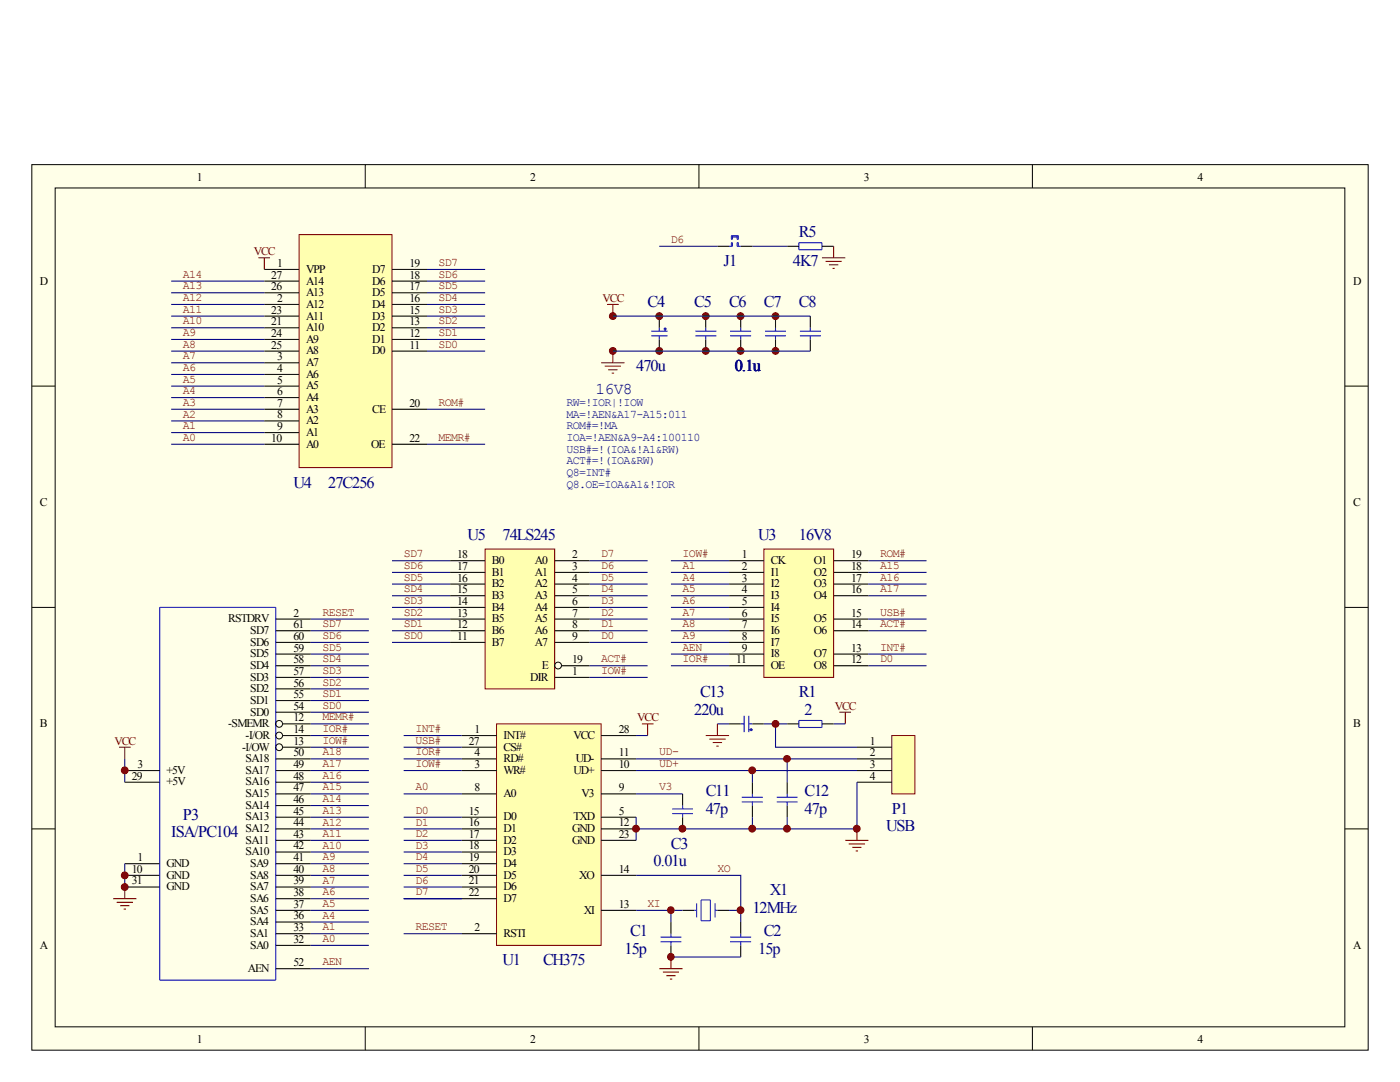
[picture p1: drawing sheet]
<svg xmlns="http://www.w3.org/2000/svg" width="279mm" height="216mm" viewBox="0 0 279 216" stroke-linecap="round" stroke-linejoin="round" font-family="sans-serif">
<path d="M6.3 32.9h266.7v176.6h-266.7z" fill="#ffffe8"/>
<g fill="none" stroke="#000" stroke-width=".2">
<path d="M6.3 32.9h266.7v176.6h-266.7zM11 37.5h257.4v167.4h-257.4zM72.9 32.9v4.6M139.5 32.9v4.6M206 32.9v4.6M6.3 77h4.7M268.4 77h4.6M6.3 121.2h4.7M268.4 121.2h4.6M6.3 165.4h4.7M268.4 165.4h4.6M72.9 204.9v4.6"/>
<path d="M139.5 204.9v4.6M206 204.9v4.6"/>
</g>
<path d="M51.6 51.4h2.3M52.7 51.4v2.4M140.8 146.8h4.7M141.6 147.5h3.2M142.2 148.2h1.9M143 148.9h.4M143.2 144.4v2.4M167.5 142.1h2.3M168.7 142.1v2.3" fill="none" stroke="#800000" stroke-width=".21"/>
<path d="M147.8 144.4h.7M148.5 142.8v3.3M149.4 145.6h.8M149.4 144.4h.8M149.4 142.8v3.3M149.9 145.4l-.2 .2 .2 .2M149.9 145.4l.3 .2M149.9 145.4v.4M150.2 145.6l-.3 .2M159.4 143.8h4.6v1.4h-4.6z" fill="none" stroke="#00f" stroke-width=".21"/>
<path d="M145.5 144.4h2.3M150.2 144.4h2.2M157.1 144.4h2.3M164 144.4h2.4" fill="none" stroke="#000" stroke-width=".21"/>
<path d="M96.8 109.6h13.9v27.9h-13.9z" fill="#ffffb0" stroke="#800000" stroke-width=".2"/>
<g fill="none" stroke="#000" stroke-width=".21">
<path d="M131.6 63.1v2.3M131.6 67.7v2.4M140.8 63.1v2.3M140.8 67.7v2.4M147.8 63.1v2.3M147.8 67.7v2.4M154.8 63.1v2.3M154.8 67.7v2.4M161.7 63.1v2.3M161.7 67.7v2.4M89.8 111.9h7M89.8 114.2h7"/>
<path d="M89.8 116.5h7M89.8 118.9h7M110.7 111.9h7M110.7 114.2h7M110.7 116.5h7M110.7 118.9h7M55 123.5h7M55 125.9h7M55 128.2h7M55 132.8h7M55 135.2h7M55 139.8h7"/>
<path d="M55 137.5h7M55 130.5h7M89.8 121.2h7M89.8 123.5h7M89.8 125.9h7M89.8 128.2h7M110.7 121.2h7M110.7 123.5h7M110.7 125.9h7M110.7 128.2h7M110.7 135.2h7M112.1 132.8h5.6"/>
<path d="M24.9 153.8h7M24.9 156.1h7M55 153.8h7M55 156.1h7M55 158.4h7M55 151.4h7M55 142.1h7M56.4 144.4h5.6M56.4 149.1h5.6M56.4 146.8h5.6M24.9 172.3h7M24.9 174.7h7"/>
<path d="M24.9 177h7M55 172.3h7M55 174.7h7M55 177h7M55 179.3h7M55 170h7M55 167.7h7M55 165.4h7M55 163.1h7M55 160.7h7M55 188.6h7M55 186.3h7"/>
<path d="M55 184h7M55 181.7h7M55 193.3h7"/>
</g>
<g fill="none" stroke="#000" stroke-width=".2">
<circle cx="111.4" cy="132.8" r=".68"/>
<circle cx="55.7" cy="146.8" r=".68"/>
<circle cx="55.7" cy="144.4" r=".68"/>
<circle cx="55.7" cy="149.1" r=".68"/>
</g>
<g fill="none" stroke="#00f" stroke-width=".21">
<path d="M130 67h3.2M130 66.1h3.2M131.6 65.4v.7M131.6 67v.7M132.5 65.6l.3 .3 .2-.3M132.5 65.6h.5M132.8 65.4l-.3 .2M132.8 65.4l.2 .2M132.8 65.4v.7M138.8 67h4.2M138.8 66.1h4.2M140.8 65.4v.7"/>
<path d="M140.8 67v.7M145.7 67h4.2M145.7 66.1h4.2M147.8 65.4v.7M147.8 67v.7M152.7 67h4.1M152.7 66.1h4.1M154.8 65.4v.7M154.8 67v.7M159.6 67h4.2M159.6 66.1h4.2M161.7 65.4v.7"/>
<path d="M161.7 67v.7M31.9 121.2h23.1v74.4h-23.1z"/>
</g>
<path d="M164 51.4h4.7M164.8 52.2h3.2M165.4 52.8h1.9M166.2 53.6h.4M166.4 49.1v2.3M120 72.4h4.6M120.7 73.1h3.2M121.2 60.7h2.3M121.4 73.8h1.8M122.1 74.5h.5M122.3 60.7v2.4M122.3 70.1v2.3" fill="none" stroke="#800000" stroke-width=".21"/>
<path d="M152.4 109.6h14v25.6h-14z" fill="#ffffb0" stroke="#800000" stroke-width=".2"/>
<g fill="none" stroke="#000" stroke-width=".21">
<path d="M145.5 111.9h6.9M145.5 114.2h6.9M145.5 116.5h6.9M145.5 118.9h6.9M166.4 111.9h6.9M166.4 114.2h6.9M166.4 116.5h6.9M166.4 118.9h6.9M145.5 121.2h6.9M145.5 123.5h6.9M145.5 125.9h6.9M145.5 128.2h6.9"/>
<path d="M145.5 130.5h6.9M145.5 132.8h6.9M166.4 123.5h6.9M166.4 125.9h6.9M166.4 130.5h6.9M166.4 132.8h6.9"/>
</g>
<path d="M99.1 144.4h20.9v44.2h-20.9z" fill="#ffffb0" stroke="#800000" stroke-width=".2"/>
<g fill="none" stroke="#000" stroke-width=".21">
<path d="M92.2 146.8h6.9M92.2 153.8h6.9M92.2 151.4h6.9M92.2 158.4h6.9M92.2 149.1h6.9M120 146.8h7M120 153.8h7M120 151.4h7M120 158.4h7M136.2 158.4v2.3M92.2 165.4h6.9M92.2 167.7h6.9"/>
<path d="M92.2 177h6.9M92.2 174.7h6.9M92.2 163.1h6.9M92.2 179.3h6.9M92.2 172.3h6.9M92.2 170h6.9M120 165.4h7M120 167.7h7M120 174.7h7M120 163.1h7M136.2 163.1v2.3M92.2 186.3h6.9"/>
<path d="M120 181.7h7M133.9 184v2.3M133.9 188.6v2.4M136.2 181.7h2.4M143.2 181.7h2.3M147.8 184v2.3M147.8 188.6v2.4"/>
</g>
<g fill="none" stroke="#00f" stroke-width=".21">
<path d="M134.2 162.3h4.1M134.2 161.4h4.1M136.2 160.7v.7M136.2 162.3v.8M139.9 179.6h1.9v4.1h-1.9zM131.8 187.9h4.2M131.8 187h4.2M133.9 186.3v.7M133.9 187.9v.7M138.6 181.7h.4M139 180.3v2.7M142.7 180.3v2.7"/>
<path d="M142.7 181.7h.5M145.7 187.9h4.2M145.7 187h4.2M147.8 186.3v.7M147.8 187.9v.7"/>
</g>
<path d="M131.6 193.3h4.6M132.3 194h3.2M133 194.7h1.8M133.7 195.4h.5M133.9 191v2.3" fill="none" stroke="#800000" stroke-width=".21"/>
<path d="M178 146.8h4.6v11.6h-4.6z" fill="#ffffb0" stroke="#800000" stroke-width=".2"/>
<path d="M171 149.1h7M171 151.4h7M171 153.8h7M171 156.1h7" fill="none" stroke="#000" stroke-width=".21"/>
<path d="M128.1 144.4h2.3M129.2 144.4v2.4M168.7 167.7h4.6M169.4 168.4h3.2M170.1 169.1h1.8M170.8 169.8h.4M171 165.4v2.3" fill="none" stroke="#800000" stroke-width=".21"/>
<path d="M59.7 46.8h18.5v46.5h-18.5z" fill="#ffffb0" stroke="#800000" stroke-width=".2"/>
<g fill="none" stroke="#000" stroke-width=".21">
<path d="M52.7 58.4h7M52.7 56.1h7M52.7 53.8h7M78.2 58.4h7M78.2 56.1h7M78.2 53.8h7M143.2 49.1h2.3M147.8 49.1h2.4M157.1 49.1h2.3M164 49.1h2.4M52.7 79.3h7M52.7 77h7"/>
<path d="M52.7 74.7h7M52.7 72.4h7M52.7 70.1h7M52.7 67.7h7M52.7 65.4h7M52.7 63.1h7M52.7 60.7h7M78.2 70.1h7M78.2 67.7h7M78.2 65.4h7M78.2 63.1h7M78.2 60.7h7"/>
<path d="M52.7 88.6h7M52.7 86.3h7M52.7 84h7M52.7 81.7h7M78.2 88.6h7M78.2 81.7h7M150.2 156.1v2.3M157.1 156.1v2.3M150.2 160.7v2.4M157.1 160.7v2.4"/>
</g>
<path d="M23.7 149.1h2.4M24.9 149.1v2.3M22.6 179.3h4.6M24.9 177v2.3M23.3 180h3.2M24 180.7h1.8M24.7 181.4h.4" fill="none" stroke="#800000" stroke-width=".21"/>
<g fill="none" stroke="#00f" stroke-width=".21">
<path d="M145.5 49.1h.7v-.7h-.2v.7M146 47.3h1.4M146.2 47v.8h-.2v-.8h1.4v.8h-.3v-.8M147.4 49.1v-.7h-.3v.7h.7M159.4 48.4h4.6v1.4h-4.6zM148 159.1h4.2M150.2 158.4v.7M155 159.1h4.2M157.1 158.4v.7M148 160h4.2M150.2 160v.7M155 160h4.2"/>
<path d="M157.1 160v.7"/>
</g>
<g fill="none" stroke="#000080" stroke-width=".21">
<path d="M34.2 56.1h18.5M34.2 58.4h18.5M85.2 56.1h11.6M85.2 58.4h11.6M85.2 53.8h11.6M131.6 49.1h11.6M150.2 49.1h6.9M34.2 60.7h18.5M34.2 63.1h18.5M34.2 65.4h18.5M34.2 67.7h18.5M34.2 70.1h18.5"/>
<path d="M34.2 72.4h18.5M34.2 74.7h18.5M34.2 77h18.5M34.2 79.3h18.5M85.2 60.7h11.6M85.2 63.1h11.6M85.2 65.4h11.6M85.2 67.7h11.6M85.2 70.1h11.6M122.3 63.1h39.4M122.3 70.1h39.4M34.2 88.6h18.5"/>
<path d="M34.2 81.7h18.5M34.2 84h18.5M34.2 86.3h18.5M85.2 88.6h11.6M85.2 81.7h11.6M78.2 118.9h11.6M78.2 116.5h11.6M78.2 114.2h11.6M78.2 111.9h11.6M117.7 118.9h11.5M117.7 116.5h11.5M117.7 114.2h11.5"/>
<path d="M117.7 111.9h11.5M133.9 118.9h11.6M133.9 116.5h11.6M133.9 114.2h11.6M133.9 111.9h11.6M173.3 118.9h11.6M173.3 116.5h11.6M173.3 114.2h11.6M173.3 111.9h11.6M62 130.5h11.6M62 123.5h11.6M62 137.5h11.6"/>
<path d="M62 135.2h11.6M62 128.2h11.6M62 132.8h11.6M62 139.8h11.6M62 125.9h11.6M78.2 123.5h11.6M78.2 128.2h11.6M78.2 125.9h11.6M78.2 121.2h11.6M117.7 123.5h11.5M117.7 135.2h11.5M117.7 128.2h11.5"/>
<path d="M117.7 132.8h11.5M117.7 125.9h11.5M117.7 121.2h11.5M133.9 130.5h11.6M133.9 123.5h11.6M133.9 128.2h11.6M133.9 132.8h11.6M133.9 125.9h11.6M133.9 121.2h11.6M173.3 130.5h11.6M173.3 123.5h11.6M173.3 132.8h11.6"/>
<path d="M173.3 125.9h11.6M24.9 151.4v4.7M62 144.4h11.6M62 146.8h11.6M62 158.4h11.6M62 153.8h11.6M62 151.4h11.6M62 149.1h11.6M62 156.1h11.6M62 142.1h11.6M80.6 146.8h11.6M80.6 158.4h11.6"/>
<path d="M80.6 153.8h11.6M80.6 151.4h11.6M80.6 149.1h11.6M127 146.8h2.2M127 158.4h9.2M127 153.8h44M127 151.4h44M143.2 144.4h2.3M150.2 153.8v2.3M152.4 144.4h4.7M154.8 144.4v4.7h16.2M157.1 151.4v4.7"/>
<path d="M166.4 144.4h2.3M171 156.1v9.3h-44M24.9 172.3v4.7M62 177h11.6M62 174.7h11.6M62 172.3h11.6M62 170h11.6M62 167.7h11.6M62 165.4h11.6M62 163.1h11.6M62 160.7h11.6M62 179.3h11.6"/>
<path d="M80.6 179.3h11.6h-11.6M80.6 177h11.6M80.6 174.7h11.6M80.6 172.3h11.6M80.6 170h11.6M80.6 167.7h11.6M80.6 165.4h11.6M80.6 163.1h11.6M127 174.7h20.8v9.3M127 163.1v4.6M150.2 163.1v2.3M157.1 163.1v2.3"/>
<path d="M62 181.7h11.6M62 186.3h11.6M62 188.6h11.6M62 184h11.6M62 193.3h11.6M80.6 186.3h11.6M127 181.7h9.2M133.9 191h13.9M133.9 181.7v2.3M145.5 181.7h2.3"/>
</g>
<g fill="#800000" stroke="#800000" stroke-width=".2">
<circle cx="150.1" cy="153.7" r=".68"/>
<circle cx="157.1" cy="151.4" r=".67"/>
<circle cx="157.1" cy="165.4" r=".68"/>
<circle cx="150.1" cy="165.4" r=".68"/>
<circle cx="126.9" cy="165.4" r=".68"/>
<circle cx="136.2" cy="165.4" r=".68"/>
<circle cx="24.9" cy="177" r=".68"/>
<circle cx="24.9" cy="174.7" r=".68"/>
<circle cx="24.9" cy="153.7" r=".68"/>
<circle cx="122.3" cy="70" r=".68"/>
<circle cx="122.3" cy="63.1" r=".68"/>
<circle cx="131.6" cy="63.1" r=".68"/>
<circle cx="140.8" cy="63.1" r=".68"/>
<circle cx="147.8" cy="63.1" r=".68"/>
<circle cx="154.8" cy="63.1" r=".68"/>
<circle cx="154.8" cy="70" r=".68"/>
<circle cx="147.8" cy="70" r=".68"/>
<circle cx="140.8" cy="70" r=".68"/>
<circle cx="131.6" cy="70" r=".68"/>
<circle cx="133.9" cy="181.6" r=".67"/>
<circle cx="147.8" cy="181.6" r=".68"/>
<circle cx="133.9" cy="190.9" r=".67"/>
<circle cx="171" cy="165.4" r=".68"/>
<circle cx="154.8" cy="144.4" r=".68"/>
</g>
<g font-size="3.3" fill="#000080">
<text x="159.4" y="47.3">R5</text>
<text x="144.4" y="53.1">J1</text>
<text x="158.2" y="53.1">4K7</text>
<text x="129.2" y="61.3">C4</text>
<text x="138.6" y="61.3">C5</text>
<text x="145.5" y="61.3">C6</text>
<text x="152.4" y="61.3">C7</text>
<text x="159.4" y="61.3">C8</text>
<text x="127" y="74">470u</text>
<text x="146.6" y="74">0.1u</text>
<text x="118.8" y="78.5">16V8</text>
<text x="58.5" y="97.3">U4</text>
<text x="65.5" y="97.3">27C256</text>
<text x="93.3" y="107.7">U5</text>
<text x="100.3" y="107.7">74LS245</text>
<text x="151.3" y="107.7">U3</text>
<text x="159.4" y="107.7">16V8</text>
<text x="138.6" y="142.6">220u</text>
<text x="139.7" y="139.1">C13</text>
<text x="159.4" y="139.1">R1</text>
<text x="160.6" y="142.6">2</text>
<text x="140.8" y="158.9">C11</text>
<text x="160.6" y="158.9">C12</text>
<text x="34.2" y="167">ISA/PC104</text>
<text x="36.5" y="163.5">P3</text>
<text x="140.8" y="162.4">47p</text>
<text x="160.6" y="162.4">47p</text>
<text x="176.8" y="165.9">USB</text>
<text x="178" y="162.4">P1</text>
<text x="130.4" y="172.8">0.01u</text>
<text x="133.9" y="169.3">C3</text>
<text x="153.6" y="178.6">X1</text>
<text x="150.2" y="182.2">12MHz</text>
<text x="124.6" y="190.3">15p</text>
<text x="125.8" y="186.8">C1</text>
<text x="151.3" y="190.3">15p</text>
<text x="152.4" y="186.8">C2</text>
<text x="100.3" y="192.6">U1</text>
<text x="108.4" y="192.6">CH375</text>
</g>
<g font-size="2.3">
<text x="39.3" y="36.1">1</text>
<text x="105.8" y="36.1">2</text>
<text x="172.4" y="36.1">3</text>
<text x="239" y="36.1">4</text>
<text x="55.3" y="53.3">1</text>
<text x="81.7" y="53.3">19</text>
<text x="8" y="56.8">D</text>
<text x="54.1" y="57.9">26</text>
<text x="54.1" y="55.6">27</text>
<text x="61.1" y="59.1">A13</text>
<text x="61.1" y="56.8">A14</text>
<text x="61.1" y="54.4">VPP</text>
<text x="74.3" y="59.1">D5</text>
<text x="74.3" y="56.8">D6</text>
<text x="74.3" y="54.4">D7</text>
<text x="81.7" y="57.9">17</text>
<text x="81.7" y="55.6">18</text>
<text x="270" y="56.8">D</text>
<text x="54.1" y="64.9">21</text>
<text x="54.1" y="62.6">23</text>
<text x="55.3" y="60.2">2</text>
<text x="61.1" y="63.8">A11</text>
<text x="61.1" y="61.4">A12</text>
<text x="74.3" y="63.8">D3</text>
<text x="74.3" y="61.4">D4</text>
<text x="81.7" y="64.9">13</text>
<text x="81.7" y="62.6">15</text>
<text x="81.7" y="60.2">16</text>
<text x="54.1" y="69.6">25</text>
<text x="54.1" y="67.2">24</text>
<text x="55.3" y="71.9">3</text>
<text x="61.1" y="70.7">A8</text>
<text x="61.1" y="68.4">A9</text>
<text x="61.1" y="66.1">A10</text>
<text x="74.3" y="70.7">D0</text>
<text x="74.3" y="68.4">D1</text>
<text x="74.3" y="66.1">D2</text>
<text x="81.7" y="69.6">11</text>
<text x="81.7" y="67.2">12</text>
<text x="55.3" y="76.5">5</text>
<text x="55.3" y="74.2">4</text>
<text x="61.1" y="77.7">A5</text>
<text x="61.1" y="75.4">A6</text>
<text x="61.1" y="73">A7</text>
<text x="55.3" y="83.5">8</text>
<text x="55.3" y="81.2">7</text>
<text x="55.3" y="78.9">6</text>
<text x="61.1" y="82.3">A3</text>
<text x="61.1" y="80">A4</text>
<text x="74.3" y="82.3">CE</text>
<text x="81.7" y="81.2">20</text>
<text x="54.1" y="88.1">10</text>
<text x="55.3" y="85.8">9</text>
<text x="61.1" y="89.3">A0</text>
<text x="61.1" y="87">A1</text>
<text x="61.1" y="84.7">A2</text>
<text x="74.1" y="89.3">OE</text>
<text x="81.7" y="88.1">22</text>
<text x="8" y="100.9">C</text>
<text x="270" y="100.9">C</text>
<text x="91.2" y="111.4">18</text>
<text x="91.2" y="113.7">17</text>
<text x="98.2" y="112.6">B0</text>
<text x="106.8" y="112.6">A0</text>
<text x="114.2" y="111.4">2</text>
<text x="114.2" y="113.7">3</text>
<text x="148" y="111.4">1</text>
<text x="148" y="113.7">2</text>
<text x="153.8" y="112.6">CK</text>
<text x="162.4" y="112.6">O1</text>
<text x="169.8" y="111.4">19</text>
<text x="169.8" y="113.7">18</text>
<text x="91.2" y="116">16</text>
<text x="91.2" y="118.4">15</text>
<text x="98.2" y="114.9">B1</text>
<text x="98.2" y="117.2">B2</text>
<text x="98.2" y="119.5">B3</text>
<text x="106.8" y="114.9">A1</text>
<text x="106.8" y="117.2">A2</text>
<text x="106.8" y="119.5">A3</text>
<text x="114.2" y="116">4</text>
<text x="114.2" y="118.4">5</text>
<text x="148" y="116">3</text>
<text x="148" y="118.4">4</text>
<text x="153.8" y="114.9">I1</text>
<text x="153.8" y="117.2">I2</text>
<text x="153.8" y="119.5">I3</text>
<text x="162.4" y="114.9">O2</text>
<text x="162.4" y="117.2">O3</text>
<text x="162.4" y="119.5">O4</text>
<text x="169.8" y="116">17</text>
<text x="169.8" y="118.4">16</text>
<text x="45.6" y="124.2">RSTDRV</text>
<text x="58.5" y="123">2</text>
<text x="58.5" y="125.3">61</text>
<text x="91.2" y="120.7">14</text>
<text x="91.2" y="123">13</text>
<text x="91.2" y="125.3">12</text>
<text x="98.2" y="121.9">B4</text>
<text x="98.2" y="124.2">B5</text>
<text x="106.8" y="121.9">A4</text>
<text x="106.8" y="124.2">A5</text>
<text x="114.2" y="120.7">6</text>
<text x="114.2" y="123">7</text>
<text x="114.2" y="125.3">8</text>
<text x="148" y="120.7">5</text>
<text x="148" y="123">6</text>
<text x="148" y="125.3">7</text>
<text x="153.8" y="121.9">I4</text>
<text x="153.8" y="124.2">I5</text>
<text x="162.4" y="124.2">O5</text>
<text x="169.8" y="123">15</text>
<text x="169.8" y="125.3">14</text>
<text x="50" y="131.1">SD5</text>
<text x="50" y="128.8">SD6</text>
<text x="50" y="126.5">SD7</text>
<text x="58.5" y="130">59</text>
<text x="58.5" y="127.7">60</text>
<text x="91.2" y="127.7">11</text>
<text x="98.2" y="126.5">B6</text>
<text x="98.2" y="128.8">B7</text>
<text x="106.8" y="126.5">A6</text>
<text x="106.8" y="128.8">A7</text>
<text x="114.2" y="127.7">9</text>
<text x="148" y="127.7">8</text>
<text x="148" y="130">9</text>
<text x="153.8" y="126.5">I6</text>
<text x="153.8" y="128.8">I7</text>
<text x="153.8" y="131.1">I8</text>
<text x="162.4" y="126.5">O6</text>
<text x="162.4" y="131.1">O7</text>
<text x="169.8" y="130">13</text>
<text x="50" y="135.8">SD3</text>
<text x="50" y="133.5">SD4</text>
<text x="58.5" y="137">56</text>
<text x="58.5" y="134.7">57</text>
<text x="58.5" y="132.3">58</text>
<text x="105.8" y="135.8">DIR</text>
<text x="108.2" y="133.5">E</text>
<text x="114.2" y="132.3">19</text>
<text x="114.2" y="134.7">1</text>
<text x="146.9" y="132.3">11</text>
<text x="153.8" y="133.5">OE</text>
<text x="162.4" y="133.5">O8</text>
<text x="169.8" y="132.3">12</text>
<text x="50" y="142.8">SD0</text>
<text x="50" y="140.5">SD1</text>
<text x="50" y="138.1">SD2</text>
<text x="58.5" y="143.9">12</text>
<text x="58.5" y="141.6">54</text>
<text x="58.5" y="139.3">55</text>
<text x="8" y="145.1">B</text>
<text x="45.6" y="145.1">-SMEMR</text>
<text x="48.3" y="149.8">-I/OW</text>
<text x="49" y="147.4">-I/OR</text>
<text x="58.5" y="148.6">13</text>
<text x="58.5" y="146.3">14</text>
<text x="93.6" y="148.6">27</text>
<text x="94.7" y="146.3">1</text>
<text x="100.5" y="147.4">INT#</text>
<text x="100.5" y="149.8">CS#</text>
<text x="114.4" y="147.4">VCC</text>
<text x="123.5" y="146.3">28</text>
<text x="173.6" y="148.6">1</text>
<text x="270" y="145.1">B</text>
<text x="26.3" y="155.6">29</text>
<text x="27.5" y="153.2">3</text>
<text x="33.2" y="154.4">+5V</text>
<text x="49" y="154.4">SA17</text>
<text x="49" y="152.1">SA18</text>
<text x="58.5" y="155.6">48</text>
<text x="58.5" y="153.2">49</text>
<text x="58.5" y="150.9">50</text>
<text x="94.7" y="153.2">3</text>
<text x="94.7" y="150.9">4</text>
<text x="100.5" y="154.4">WR#</text>
<text x="100.5" y="152.1">RD#</text>
<text x="114.4" y="154.4">UD+</text>
<text x="114.9" y="152.1">UD-</text>
<text x="123.5" y="153.2">10</text>
<text x="123.5" y="150.9">11</text>
<text x="173.6" y="150.9">2</text>
<text x="173.6" y="153.2">3</text>
<text x="173.6" y="155.6">4</text>
<text x="33.2" y="156.7">+5V</text>
<text x="49" y="161.4">SA14</text>
<text x="49" y="159">SA15</text>
<text x="49" y="156.7">SA16</text>
<text x="58.5" y="160.2">46</text>
<text x="58.5" y="157.9">47</text>
<text x="94.7" y="157.9">8</text>
<text x="100.5" y="159">A0</text>
<text x="116" y="159">V3</text>
<text x="123.5" y="157.9">9</text>
<text x="49" y="166">SA12</text>
<text x="49" y="163.7">SA13</text>
<text x="58.5" y="167.2">43</text>
<text x="58.5" y="164.9">44</text>
<text x="58.5" y="162.6">45</text>
<text x="93.6" y="167.2">17</text>
<text x="93.6" y="164.9">16</text>
<text x="93.6" y="162.6">15</text>
<text x="100.5" y="166">D1</text>
<text x="100.5" y="163.7">D0</text>
<text x="114.2" y="166">GND</text>
<text x="114.4" y="163.7">TXD</text>
<text x="123.5" y="162.6">5</text>
<text x="123.5" y="164.9">12</text>
<text x="123.5" y="167.2">23</text>
<text x="27.5" y="171.8">1</text>
<text x="33.2" y="173">GND</text>
<text x="49" y="170.7">SA10</text>
<text x="49" y="168.4">SA11</text>
<text x="50" y="173">SA9</text>
<text x="58.5" y="171.8">41</text>
<text x="58.5" y="169.5">42</text>
<text x="93.6" y="171.8">19</text>
<text x="93.6" y="169.5">18</text>
<text x="100.5" y="168.4">D2</text>
<text x="100.5" y="173">D4</text>
<text x="100.5" y="170.7">D3</text>
<text x="114.2" y="168.4">GND</text>
<text x="26.3" y="174.2">10</text>
<text x="26.3" y="176.5">31</text>
<text x="33.2" y="175.3">GND</text>
<text x="33.2" y="177.7">GND</text>
<text x="50" y="177.7">SA7</text>
<text x="50" y="175.3">SA8</text>
<text x="58.5" y="178.8">38</text>
<text x="58.5" y="176.5">39</text>
<text x="58.5" y="174.2">40</text>
<text x="93.6" y="176.5">21</text>
<text x="93.6" y="174.2">20</text>
<text x="93.6" y="178.8">22</text>
<text x="100.5" y="177.7">D6</text>
<text x="100.5" y="175.3">D5</text>
<text x="115.6" y="175.3">XO</text>
<text x="123.5" y="174.2">14</text>
<text x="50" y="184.6">SA4</text>
<text x="50" y="182.3">SA5</text>
<text x="50" y="180">SA6</text>
<text x="58.5" y="185.8">33</text>
<text x="58.5" y="183.5">36</text>
<text x="58.5" y="181.1">37</text>
<text x="94.7" y="185.8">2</text>
<text x="100.5" y="180">D7</text>
<text x="116.5" y="182.3">XI</text>
<text x="123.5" y="181.1">13</text>
<text x="8" y="189.3">A</text>
<text x="50" y="189.3">SA0</text>
<text x="50" y="186.9">SA1</text>
<text x="58.5" y="188.1">32</text>
<text x="100.5" y="186.9">RSTI</text>
<text x="270" y="189.3">A</text>
<text x="49.5" y="193.9">AEN</text>
<text x="58.5" y="192.8">52</text>
<text x="39.3" y="208.1">1</text>
<text x="105.8" y="208.1">2</text>
<text x="172.4" y="208.1">3</text>
<text x="239" y="208.1">4</text>
</g>
<g font-size="2.3" fill="#800000">
<text x="50.6" y="51">VCC</text>
<text x="87.5" y="53.1">SD7</text>
<text x="133.9" y="48.5">D6</text>
<text x="36.5" y="57.7">A13</text>
<text x="36.5" y="55.4">A14</text>
<text x="87.5" y="55.4">SD6</text>
<text x="87.5" y="57.7">SD5</text>
<text x="36.5" y="60.1">A12</text>
<text x="36.5" y="62.4">A11</text>
<text x="36.5" y="64.7">A10</text>
<text x="87.5" y="60.1">SD4</text>
<text x="87.5" y="62.4">SD3</text>
<text x="87.5" y="64.7">SD2</text>
<text x="120.2" y="60.2">VCC</text>
<text x="36.5" y="67.1">A9</text>
<text x="36.5" y="69.4">A8</text>
<text x="36.5" y="71.7">A7</text>
<text x="87.5" y="67.1">SD1</text>
<text x="87.5" y="69.4">SD0</text>
<text x="36.5" y="74">A6</text>
<text x="36.5" y="76.4">A5</text>
<text x="36.5" y="78.7">A4</text>
<text x="36.5" y="81">A3</text>
<text x="36.5" y="83.3">A2</text>
<text x="87.5" y="81">ROM#</text>
<text x="36.5" y="85.6">A1</text>
<text x="36.5" y="88">A0</text>
<text x="87.5" y="88">MEMR#</text>
<text x="80.6" y="113.5">SD6</text>
<text x="80.6" y="111.2">SD7</text>
<text x="120" y="113.5">D6</text>
<text x="120" y="111.2">D7</text>
<text x="136.2" y="111.2">IOW#</text>
<text x="136.2" y="113.5">A1</text>
<text x="175.6" y="111.2">ROM#</text>
<text x="175.6" y="113.5">A15</text>
<text x="80.6" y="118.2">SD4</text>
<text x="80.6" y="115.9">SD5</text>
<text x="120" y="118.2">D4</text>
<text x="120" y="115.9">D5</text>
<text x="136.2" y="118.2">A5</text>
<text x="136.2" y="115.9">A4</text>
<text x="175.6" y="115.9">A16</text>
<text x="175.6" y="118.2">A17</text>
<text x="64.3" y="122.9">RESET</text>
<text x="64.3" y="125.2">SD7</text>
<text x="80.6" y="125.2">SD1</text>
<text x="80.6" y="122.9">SD2</text>
<text x="80.6" y="120.5">SD3</text>
<text x="120" y="125.2">D1</text>
<text x="120" y="122.9">D2</text>
<text x="120" y="120.5">D3</text>
<text x="136.2" y="125.2">A8</text>
<text x="136.2" y="122.9">A7</text>
<text x="136.2" y="120.5">A6</text>
<text x="175.6" y="122.9">USB#</text>
<text x="175.6" y="125.2">ACT#</text>
<text x="64.3" y="127.5">SD6</text>
<text x="64.3" y="129.8">SD5</text>
<text x="80.6" y="127.5">SD0</text>
<text x="120" y="127.5">D0</text>
<text x="136.2" y="129.8">AEN</text>
<text x="136.2" y="127.5">A9</text>
<text x="175.6" y="129.8">INT#</text>
<text x="64.3" y="132.2">SD4</text>
<text x="64.3" y="134.5">SD3</text>
<text x="64.3" y="136.8">SD2</text>
<text x="120" y="134.5">IOW#</text>
<text x="120" y="132.2">ACT#</text>
<text x="136.2" y="132.2">IOR#</text>
<text x="175.6" y="132.2">D0</text>
<text x="64.3" y="143.8">MEMR#</text>
<text x="64.3" y="139.1">SD1</text>
<text x="64.3" y="141.4">SD0</text>
<text x="127.2" y="143.9">VCC</text>
<text x="166.6" y="141.6">VCC</text>
<text x="22.8" y="148.6">VCC</text>
<text x="64.3" y="148.4">IOW#</text>
<text x="64.3" y="146.1">IOR#</text>
<text x="82.9" y="148.4">USB#</text>
<text x="82.9" y="146.1">INT#</text>
<text x="64.3" y="150.7">A18</text>
<text x="64.3" y="153.1">A17</text>
<text x="64.3" y="155.4">A16</text>
<text x="82.9" y="153.1">IOW#</text>
<text x="82.9" y="150.7">IOR#</text>
<text x="131.6" y="150.7">UD-</text>
<text x="131.6" y="153.1">UD+</text>
<text x="64.3" y="157.7">A15</text>
<text x="64.3" y="160.1">A14</text>
<text x="82.9" y="157.7">A0</text>
<text x="131.6" y="157.7">V3</text>
<text x="64.3" y="162.4">A13</text>
<text x="64.3" y="164.7">A12</text>
<text x="64.3" y="167">A11</text>
<text x="82.9" y="167">D2</text>
<text x="82.9" y="164.7">D1</text>
<text x="82.9" y="162.4">D0</text>
<text x="64.3" y="169.3">A10</text>
<text x="64.3" y="171.7">A9</text>
<text x="64.3" y="174">A8</text>
<text x="82.9" y="174">D5</text>
<text x="82.9" y="171.7">D4</text>
<text x="82.9" y="169.3">D3</text>
<text x="143.2" y="174">XO</text>
<text x="64.3" y="176.3">A7</text>
<text x="64.3" y="178.6">A6</text>
<text x="82.9" y="178.6">D7</text>
<text x="82.9" y="176.3">D6</text>
<text x="64.3" y="181">A5</text>
<text x="64.3" y="183.3">A4</text>
<text x="64.3" y="185.6">A1</text>
<text x="82.9" y="185.6">RESET</text>
<text x="129.2" y="181">XI</text>
<text x="64.3" y="188">A0</text>
<text x="64.3" y="192.6">AEN</text>
</g>
<g font-size="2.3" fill="#000080">
<text x="113" y="83.3">MA=!AEN&amp;A17-A15:011</text>
<text x="113" y="81">RW=!IOR|!IOW</text>
<text x="113" y="88">IOA=!AEN&amp;A9-A4:100110</text>
<text x="113" y="85.6">ROM#=!MA</text>
<text x="113" y="90.3">USB#=!(IOA&amp;!A1&amp;RW)</text>
<text x="113" y="95">Q8=INT#</text>
<text x="113" y="92.6">ACT#=!(IOA&amp;RW)</text>
<text x="113" y="97.3">Q8.OE=IOA&amp;A1&amp;!IOR</text>
</g>
</svg>
